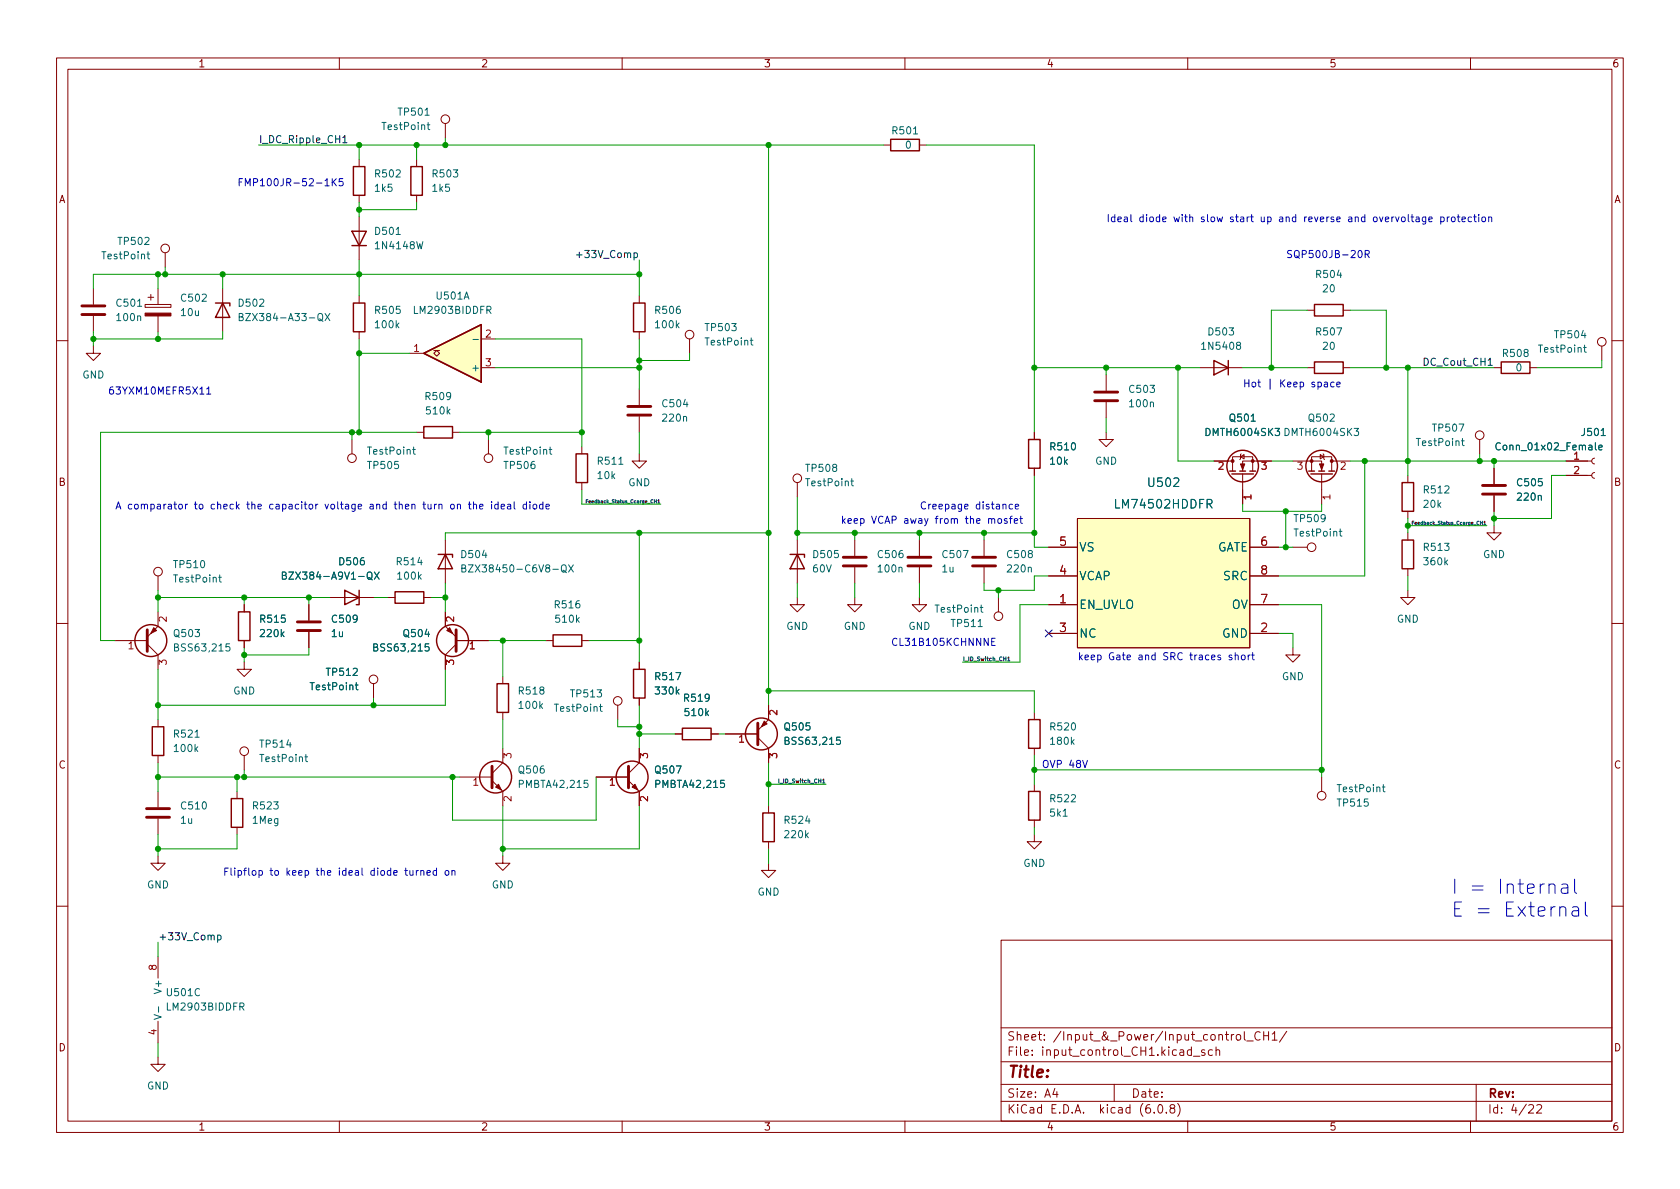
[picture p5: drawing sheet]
<svg xmlns="http://www.w3.org/2000/svg" width="297mm" height="210mm" viewBox="0 0 297 210" stroke-linecap="round" stroke-linejoin="round" font-family="sans-serif">
<g fill="none" stroke="#840000" stroke-width=".18">
<path d="M10 10.2h277v190.1h-277zM12 12.2h273v186.1h-273zM60 10.2v2M110 10.2v2M160 10.2v2M210 10.2v2M260 10.2v2M63.5 28.2v1.3M63.5 34.5v1.3M63.5 38.3v7.7M73.7 28.2v1.3M73.7 34.5v1.3"/>
<path d="M78.7 21.8v2.6M156.2 25.6h1.3M162.6 25.6h1.2M16.5 51v2.8M16.5 55.9v2.8M25.7 53.8h4.5v.6h-4.5zM26.2 52.6h1M26.7 52.1v1M27.9 51v2.8M27.9 55.9v2.8M29.2 44.7v2.5M39.4 51v7.7"/>
<path d="M63.5 52.3v1.3M63.5 58.7v1.2M85.1 59.9h2.5M113 52.3v1.3M113 58.7v1.2M121.9 59.9v2.6M231.1 54.9h1.3M237.5 54.9h1.3M10 60.2h2M16.5 61.2v1.3h1.3l-1.3 1.2-1.3-1.2h1.3M62.2 77.7v2.6M72.4 62.5h2.5"/>
<path d="M73.7 76.4h1.2M76.7 62h.5l-.5 .5 .5 .5 .5-.5-.5-.5h.5M80 76.4h1.3M85.1 65h2.5M86.4 77.7v2.6M102.9 79v1.3M113 68.8v2.8M113 73.7v2.7M182.9 76.4v1.3M195.6 76.4v1.3h1.2l-1.2 1.3-1.3-1.3h1.3M195.6 66.3v2.8M195.6 71.1v2.8"/>
<path d="M212.1 65h7.6M231.1 65h1.3M237.5 65h1.3M261.6 77.7v2.6M264.2 65h1.2M270.5 65h1.3M283.2 61.2v2.5M285 60.2h2M78.7 95.5v7.6M102.9 85.3v1.3M113 80.3v1.2h1.3l-1.3 1.3-1.2-1.3h1.2M141 85.3v2.6"/>
<path d="M141 95.5v7.6M151.1 95.5v2.8M162.6 95.5v2.8M174 95.5v2.8M182.9 82.8v1.3M185.4 96.8h5.1M190.5 91.7h30.5v22.8h-30.5zM214.6 81.5h3.3M217.9 83.3v-2.5h3.6v2.5M219.3 80.8l.7-.4v.7zM219.5 80.3l-.2 .1v.7l-.1 .2M219.7 83.8v5.3"/>
<path d="M221 96.8h5.1M224.8 81.5h-5.1v1.8M228.6 81.5h5.1v1.8M228.6 96.8h2.5M231.9 83.3v-2.5h3.6v2.5M233.4 80.4l.7 .4-.7 .3zM233.7 83.8v5.3M233.9 80.3l.2 .1v.7l.1 .2M235.5 81.5h3.3M248.9 84.1v1.2M248.9 90.4v1.3M248.9 94.2v1.3"/>
<path d="M264.2 93v1.2h1.2l-1.2 1.3-1.3-1.3h1.3M264.2 82.8v2.8M264.2 87.6v2.8M276.9 81.5h4.5M276.9 84.1h4.5M281.9 83.6l-.3 .1-.2 .4 .2 .3 .3 .2M281.9 81l-.3 .2-.2 .3 .2 .4 .3 .1M10 110.2h2M20.3 113.3h5.7M26 113.9l1.9 1.9v2.6M27.9 108.2v2.5l-1.9 1.9M27.9 101.8v2.6"/>
<path d="M43.2 117.1v1.3h1.2l-1.2 1.2-1.3-1.2h1.3M43.2 106.9v1.3M43.2 113.3v1.2M54.6 106.9v2.8M54.6 111.8v2.7M58.4 105.7h7.6M68.6 105.7h1.2M74.9 105.7h1.3M78.7 108.2v2.5l1.9 1.9M80.6 113.9l-1.9 1.9v2.6M80.6 113.3h5.8M88.9 119.6v1.3"/>
<path d="M96.5 113.3h1.3M102.9 113.3h1.2M113 117.1v1.3M141 105.7v1.2h1.2l-1.2 1.3-1.3-1.3h1.3M151.1 105.7v1.2h1.3l-1.3 1.3-1.2-1.3h1.2M151.1 100.3v2.8M162.6 105.7v1.2h1.2l-1.2 1.3-1.3-1.3h1.3M162.6 100.3v2.8M174 100.3v2.8M176.5 105.7v2.5M185.4 106.9h5.1M185.4 112h5.1"/>
<path d="M185.4 101.8h5.1M221 106.9h5.1M221 112h5.1M221 101.8h5.1M228.6 114.5v1.3h1.3l-1.3 1.3-1.3-1.3h1.3M248.9 104.4v1.3h1.3l-1.3 1.2-1.3-1.2h1.3M248.9 100.6v1.2M285 110.2h2M27.9 127.2v1.3M27.9 133.6v1.3M27.9 139.9v2.8M41.9 139.9v1.3"/>
<path d="M43.2 133.6v2.5M66 120.9v2.5M81.3 137.4h5.7M87 138l1.9 1.9v2.6M88.9 132.3v2.6l-1.9 1.9M88.9 126v1.2M105.4 137.4h5.7M109.2 124.7v2.5M111.1 138l1.9 1.9v2.6M113 123.4v1.3M113 132.3v2.6l-1.9 1.9M119.4 129.8h1.2"/>
<path d="M125.7 129.8h1.3M128.3 129.8h5.7M134 130.4l1.9 1.9v2.6M135.9 124.7v2.5l-1.9 2M182.9 126v1.2M182.9 132.3v1.3M182.9 138.7v1.2M233.7 137.4v2.5M27.9 151.4v1.2h1.3l-1.3 1.3-1.2-1.3h1.2M27.9 144.8v2.8M41.9 146.3v1.3M88.9 151.4v1.2h1.3l-1.3 1.3-1.3-1.3h1.3"/>
<path d="M135.9 152.6v1.3h1.3l-1.3 1.3-1.3-1.3h1.3M135.9 142.5v1.3M135.9 148.8v1.3M182.9 147.6v1.2h1.2l-1.2 1.3-1.3-1.3h1.3M182.9 145v1.3M10 160.2h2M27.9 169.2v3.8M177 166.3h108v32h-108zM285 160.2h2M27.9 186.9v1.3h1.3l-1.3 1.3-1.2-1.3h1.2M27.9 180.6v3.8M60 198.3v2"/>
<path d="M110 198.3v2M160 198.3v2M177 194.8h108M177 191.8h108M177 187.8h108M177 181.8h108M186.5 192.5l-.4 1h1M186.9 193v1M197 191.8v3M204.1 196.7v.1M204.9 195.4l.2-.1a.81 .81 0 0 1 .6 .7 .81 .81 0 0 1-.3 .8h-.2a.81 .81 0 0 1-.6-.6 .81 .81 0 0 1 .3-.8zM206.2 196.7v.1"/>
<path d="M207.1 196l-.2-.3v-.2l.2-.2 .5 .1 .1 .2-.1 .2-.6 .2-.1 .3v.4l.2 .1h.5l.1-.3-.1-.4-.2-.1M208.2 195.1a1.72 1.72 0 0 1 0 2.3M210 198.3v2M210.6 185.7l-.4-.1-.3 .3v.4l.2 .3h.5M210.6 185.1v1.5M211 186.8h1.1M213 185.7l-.4-.1-.2 .2 .1 .3 .5 .1v.4h-.6M214.4 185.7l-.5-.1-.3 .3v.4l.2 .3h.6M215 185.8l.2-.2 .4 .1v.9M215 185.1v1.5M218.6 183.1l.3-.2 .4 .2 .1 .5-.2 .3h-.3l-.3-.1zM220 182.4v1.3l.2 .2"/>
<path d="M220.4 184.1h1.2M222.8 182.6a.6 .6 0 0 0-.8 0 .6 .6 0 0 0-.1 .7 .56 .56 0 0 0 .3 .6 .56 .56 0 0 0 .6-.1M223.4 182.4v1.5M223.4 183.1h.9M224.3 182.4v1.5M224.9 182.9l.5-.5v1.5M224.9 183.9h.9M227.5 182.4l-1.3 1.9M260 198.3v2M261 191.8v6.5M270.3 195.5l.6-.2 .2 .2 .1 .3-1 1h1M271.7 195.5l.6-.2 .2 .2 .1 .3-.9 1h.9"/>
<circle cx="78.7" cy="21.1" r=".76"/>
<circle cx="29.2" cy="43.9" r=".76"/>
<circle cx="121.9" cy="59.2" r=".76"/>
<circle cx="261.6" cy="77" r=".76"/>
<circle cx="283.2" cy="60.4" r=".76"/>
<circle cx="62.2" cy="81" r=".76"/>
<circle cx="86.4" cy="81" r=".76"/>
<circle cx="141" cy="84.6" r=".76"/>
<circle cx="231.9" cy="96.8" r=".76"/>
<circle cx="27.9" cy="101.1" r=".76"/>
<circle cx="176.5" cy="109" r=".76"/>
<circle cx="43.2" cy="132.8" r=".76"/>
<circle cx="66" cy="120.1" r=".76"/>
<circle cx="109.2" cy="123.9" r=".76"/>
<circle cx="233.7" cy="140.7" r=".76"/>
</g>
<g fill="none" stroke="#840000" stroke-width=".25">
<path d="M62.5 29.5h2v5h-2zM72.6 29.5h2.1v5h-2.1zM157.5 24.6h5.1v2.1h-5.1zM38.1 53.6h2.5v.5M39.4 53.6l1.2 2.5h-2.5zM62.2 40.9h2.6l-1.3 2.5zM62.2 43.4h2.6M62.5 53.6h2v5.1h-2zM112 53.6h2v5.1h-2zM232.4 53.8h5.1v2.1h-5.1zM74.9 75.4h5.1v2.1h-5.1zM74.9 62.5l10.2-5.1v10.2z"/>
<path d="M181.9 77.7h2v5.1h-2zM214.6 63.7l2.6 1.3-2.6 1.3zM217.2 63.7v2.6M232.4 64h5.1v2h-5.1zM265.4 64h5.1v2h-5.1zM77.5 98h2.5v.5M78.7 98l1.3 2.6h-2.5zM101.9 80.3h2v5h-2zM139.7 98h2.5v.5M141 98l1.2 2.6h-2.5zM217.4 83.3h1M217.8 83.8h3.8"/>
<path d="M219.2 83.3h1M221 83.3h1M231.4 83.3h1M231.8 83.8h3.8M233.2 83.3h1M234.9 83.3h1.1M247.9 85.3h2v5.1h-2zM247.9 95.5h2v5.1h-2zM42.2 108.2h2v5.1h-2zM61 104.4l2.5 1.3-2.5 1.2zM63.5 104.4v2.5h-.5M69.8 104.6h5.1v2.1h-5.1z"/>
<path d="M97.8 112.3h5.1v2h-5.1zM112 118.4h2v5h-2zM26.9 128.5h2.1v5.1h-2.1zM87.9 120.9h2v5.1h-2zM120.6 128.8h5.1v2h-5.1zM181.9 139.9h2v5.1h-2zM181.9 127.2h2v5.1h-2zM40.9 141.2h2v5.1h-2zM134.9 143.8h2v5h-2z"/>
<circle cx="219.7" cy="82.4" r="2.79"/>
<circle cx="233.7" cy="82.4" r="2.79"/>
<circle cx="26.7" cy="113.3" r="2.82"/>
<circle cx="80" cy="113.3" r="2.82"/>
<circle cx="87.6" cy="137.4" r="2.82"/>
<circle cx="111.8" cy="137.4" r="2.82"/>
<circle cx="134.6" cy="129.8" r="2.82"/>
</g>
<g fill="none" stroke="#006464" stroke-width=".18">
<path d="M75.5 22.1h.5M75.7 21.7v1l.3 .2M26 44.9h.5M26.2 44.5v1.1l.3 .2M42.3 56h.5l.2-.2-.1-.2-.6-.2v1.3h.5l.2-.1v-.3l-.3-.3M57.5 55.4l.8 1.3M58.3 55.4l-.8 1.3M132.8 59.8v1l.3 .2M73 79.5h.4M73.1 79.1v1l.3 .2M83.6 60h1M97.1 79.5h.5"/>
<path d="M97.3 79.1v1l.3 .2M132.6 60.2h.5M258.4 78h.5M258.6 77.5v1.1l.3 .2M265.3 78.4a.6 .6 0 0 0-.9 .4 .6 .6 0 0 0 .6 .8l.3-.2M280 61.4h.5M280.2 61v1.1l.3 .2M282.7 79.1l.6-.1-.1-.2-.3-.1-.2 .2v.6h.5M100.5 99.9l.9 1.3M101.4 99.9l-.9 1.3M150.4 85.1h.5M150.6 84.6v1.1l.3 .2"/>
<path d="M236.8 94h.5M237 93.5v1.1l.3 .2M38.7 102.1h.4M38.8 101.7v1l.3 .2M49.9 101.8l.6-.1 .1-.2-.1-.2-.6-.1v1.2h.5l.2-.1v-.3l-.3-.2M66.2 101.2l.8 1.2M67 101.2l-.8 1.2M81.7 100.5l.5-.1 .1-.2v-.2l-.6-.1v1.3h.4l.2-.2 .1-.3-.3-.2M173.3 107.4h.5M173.5 107v1.1l.3 .2M53.9 133.8h.5M54.1 133.4v1.1l.3 .2"/>
<path d="M62.8 121.1h.5M63 120.7v1.1l.3 .2M106 124.9h.5M106.2 124.5v1.1l.3 .2M244.4 139.2h.5M244.6 138.7v1.1l.3 .2M27.2 179.4l1.3 .4-1.3 .5M28 178v1"/>
</g>
<g fill="none" stroke="#840000" stroke-width=".51">
<path d="M14.5 55.6h4M14.5 54.1h4M111 73.4h4.1M111 71.9h4.1M193.5 70.9h4.1M193.5 69.3h4.1M149.1 98.5h4.1M160.5 98.5h4.1M172 98.5h4M262.1 87.4h4.1M262.1 85.8h4.1M26 111.4v3.8"/>
<path d="M52.6 111.5h4M52.6 110h4M80.6 111.4v3.8M149.1 100.1h4.1M160.5 100.1h4.1M172 100.1h4M87 135.5v3.8M111.1 135.5v3.8M134 127.9v3.8M25.9 144.5h4.1M25.9 143h4.1"/>
</g>
<g fill="#840000" stroke="#840000" stroke-width=".18">
<path d="M219.3 82h.8l-.4 1.1z"/>
<path d="M79 111.5l.5-.5 .5 1z"/>
<path d="M233.3 82h.8l-.4 1.1z"/>
<path d="M135.1 127.5l.5 .5-1 .5z"/>
<path d="M25.7 55.4h4.5v.5h-4.5z"/>
<path d="M111.8 139.2l.5-.5 .5 1z"/>
<path d="M87.6 139.2l.5-.5 .5 1z"/>
<path d="M27.2 111l.5 .5-1 .5z"/>
<circle cx="221.5" cy="81.5" r=".25"/>
<circle cx="217.9" cy="81.5" r=".25"/>
<circle cx="231.9" cy="81.5" r=".25"/>
<circle cx="235.5" cy="81.5" r=".25"/>
</g>
<g fill="#ffffc2" stroke="#ffffc2" stroke-width=".18">
<path d="M190.5 91.7h30.5v22.8h-30.5z"/>
<path d="M74.9 62.5l10.2-5.1v10.2z"/>
</g>
<g fill="none" stroke="#0f0f0f" stroke-width=".18">
<path d="M60.6 24.3l.4-.3v1.2M60.6 25.2h.7M101.9 45.1h1M103.6 88.6h.2M103.9 88.4h-.3v.6M104.1 88.8l.3-.1v-.1h-.3l.1 .3h.2M116.3 88.5l.2-.1v.6M116.3 89h.3M249.7 92.5h.2M250 92.2h-.3v.6M250.2 92.6l.3-.1-.1-.1-.2 .1v.2h.2M262.4 92.3l.1-.1v.6"/>
<path d="M262.4 92.8h.3M178.2 116.4l.2-.2v.7M178.2 116.9h.4M137.7 137.8v.7M38.5 165.4h.3l.3 .2-.1 .5h-.5M38.5 165.4v1.2"/>
</g>
<g fill="none" stroke="#0000c2" stroke-width=".18">
<path d="M57.5 32l.3-.4v1.3M57.5 32.9h.7M58.7 31.6v1.3M58.9 32.1l.6 .8M59.5 31.6l-.8 .7M60.6 31.6h-.6l-.1 .6 .2-.1h.5l.1 .2-.1 .4-.2 .2-.5-.2M249.5 38.4h.5M249.7 37.9v1.1l.3 .2M250.4 38.4h.5v.8M250.9 38.7h-.4l-.2 .2 .2 .3 .4-.1M252.1 38.4v1l-.3 .2h-.3M252.1 38.4h-.4l-.2 .2 .1 .5h.5"/>
<path d="M252.6 38.8l.6-.1v-.3h-.4l-.2 .1 .1 .6h.5M254.7 38.4h.4l.2 .2-.1 .5h-.5M254.7 38.4v1.2M255.9 38.4v.8M256.3 38.4l-.4 .2M256.7 38.5l.2-.1 .3 .1 .1 .5-.1 .1-.3 .1-.2-.1zM257.6 38.4h.5M257.8 37.9v1.1l.3 .2M258.5 38.8l.6-.1-.1-.3h-.3l-.2 .1 .1 .6h.4M260.2 38.4h-.4l-.2 .2 .1 .5h.5M260.5 38.4h.5M260.7 37.9v1.1l.3 .2"/>
<path d="M261.5 37.9v.2M261.5 38.4v.8M262.1 38.5l.1-.1 .4 .1 .1 .5-.2 .1-.3 .1-.1-.1zM263.2 38.5l.2-.1h.3l.1 .8M263.2 38.4v.8M240.3 44.3h.1a.68 .68 0 0 1 .4 .6 .68 .68 0 0 1-.4 .7 .84 .84 0 0 1-.1-1.3zM241.4 45l.6-.1 .1-.2-.1-.3-.6-.1v1.3M241.7 45l.4 .6M36.5 68.8l.4-.4v1.3M36.5 69.7h.8M234.2 67.6h.5v.8M234.7 67.9h-.4l-.2 .2 .2 .3h.4"/>
<path d="M235.9 67.6h-.4l-.2 .2 .1 .6h.5M236.4 68l.6-.1-.1-.3h-.4l-.1 .2v.6h.5M80.9 89.3l.2-.1h.3v.8M80.9 89.2v.8M82.8 89.2h.5M83 88.7v1.1l.3 .2M83.7 89.3l.2-.1h.3l.1 .8M83.7 88.7v1.3M84.8 89.6l.6-.1-.1-.3h-.3l-.2 .1 .1 .6h.4M86.9 88.7v.2M86.9 89.2v.8M88.1 89.2h-.4l-.2 .2 .1 .5h.5"/>
<path d="M88.1 88.7v1.3M88.6 89.6l.6-.1v-.3h-.4l-.2 .1 .1 .6h.5M89.8 89.2h.4l.1 .8M90.3 89.5h-.4l-.2 .2 .2 .3 .4-.1M90.9 88.7v1.1l.2 .2M93.1 89.2h-.4l-.2 .2 .1 .5h.5M93.1 88.7v1.3M93.7 88.7v.2M93.7 89.2v.8M94.4 89.2h.3l.2 .2v.4l-.2 .2-.3-.1-.2-.1zM96 89.2h-.4l-.2 .2 .1 .5h.5M96 88.7v1.3"/>
<path d="M96.5 89.6l.6-.1v-.3h-.4l-.2 .1 .1 .6h.5M175.3 91.9l.2-.2 .3 .1 .1 .7M176.5 91.8l.3-.1 .3 .2v.4l-.3 .2h-.3l-.1-.2zM178.1 91.8l-.3-.1-.2 .2v.2l.5 .1v.3h-.5M178.5 91.7h.5M179 91.3l-.3 .2v1M179 89.2h-.3l-.3 .2 .1 .5h.5M179.3 92.1l.6-.1v-.2l-.4-.1-.2 .2 .1 .6h.5M179.5 89.6l.6-.1v-.3h-.4l-.2 .1 .1 .6h.5M180.3 91.7h.5M180.5 91.3v1.1l.3 .1M175.3 113.5h.5"/>
<path d="M175.9 112.9h-.6v1.2h.6M217.8 115.9l-.3-.1-.2 .2 .1 .2 .4 .1v.3h-.5M218.4 116l.2-.2 .3 .1v.8M218.4 115.4v1.3M219.6 115.9l.3-.1 .2 .3v.3l-.2 .3-.3-.1-.1-.2zM220.7 115.8v.9M221.1 115.8l-.4 .3M221.3 115.8h.5M221.5 115.4v1.1l.3 .2M191.4 134.5l.4 1.2 .5-1.2M71.6 153.9h.4M71.7 153.5v1.1l.3 .2"/>
<path d="M72.5 153.9v.8l.3 .1 .2-.1M73 153.9v.9M73.6 153.9v.9M74 153.9l-.4 .3M74.4 154.1l.2-.2 .3 .1v.8M74.4 153.9v.9M75.5 154.4l.6-.2-.1-.2-.3-.1-.2 .2 .1 .6h.4M77.2 154l-.4-.1-.2 .3 .1 .5h.5M77.2 153.5v1.3M78.8 154l.3-.1 .3 .3v.3l-.3 .3-.3-.1-.1-.2zM79.9 154.1l.2-.2 .3 .1v.8M79.9 153.9v.9"/>
<path d="M273.9 156.5a.62 .62 0 0 1 1 .2v1.3M276.1 156.4l.3-.1 .7 .1 .1 .3v1.3M277.2 156.9l-.8 .1a.49 .49 0 0 0-.4 .5 .49 .49 0 0 0 .4 .5l.8-.1M278.4 155.5v2.1l.4 .4M280.3 159.5v2.1l.4 .4M275.8 160.6a.62 .62 0 0 1 1.1 .1v1.3M278 160.5l.3-.2 .7 .2 .1 .2v1.3M279.1 160.9l-.8 .1a.49 .49 0 0 0-.4 .5 .49 .49 0 0 0 .4 .5l.8-.1"/>
</g>
<g fill="none" stroke="#009600" stroke-width=".18">
<path d="M45.7 25.6h110.5M63.5 25.6v2.6M63.5 35.8v2.5M73.7 25.6v2.6M73.7 35.8v1.3h-10.2M78.7 24.4v1.2M135.9 25.6v99.1M163.8 25.6h19.1v50.8M16.5 58.7v2.5M27.9 48.5v2.5M27.9 58.7v1.2M29.2 47.2v1.3"/>
<path d="M39.4 58.7v1.2h-22.9M39.4 48.5v2.5M63.5 46v6.3M63.5 59.9v16.5M87.6 59.9h15.3v19.1M113 48.5h-96.5v2.5M113 46v6.3M113 59.9v8.9M231.1 54.9h-6.3v10.1M238.8 54.9h6.3v10.1M62.2 76.4v1.3M63.5 62.5h8.9"/>
<path d="M73.7 76.4h-55.9v36.9h2.5M81.3 76.4h21.6M86.4 76.4v1.3M87.6 65h25.4M113 76.4v3.9M121.9 62.5v1.2h-8.9M182.9 65h29.2M195.6 65v1.3M195.6 73.9v2.5M208.3 65v16.5h6.3M219.7 65h11.4M238.8 65h25.4"/>
<path d="M248.9 65v19.1M283.2 63.7v1.3h-11.4M102.9 86.6v2.5h13.9M113 94.2v22.9M135.9 94.2h-57.2v1.3M141 87.9v7.6M141 94.2h41.9M151.1 94.2v1.3M162.6 94.2v1.3M174 94.2v1.3M182.9 84.1v12.7h2.5M219.7 89.1v1.3h14v-1.3"/>
<path d="M224.8 81.5h3.8M226.1 96.8h2.5M227.3 90.4v6.4M238.8 81.5h38.1M241.3 81.5v20.3h-15.2M248.9 91.7v2.5M248.9 93h14M261.6 80.3v1.2M264.2 81.5v1.3M264.2 90.4v2.6M276.9 84.1h-2.6v7.6h-10.1M27.9 104.4v3.8"/>
<path d="M27.9 118.4v8.8M27.9 105.7h30.5M43.2 105.7v1.2M43.2 114.5v2.6M54.6 114.5v1.3h-11.4M54.6 105.7v1.2M66 105.7h2.6M76.2 105.7h2.5M78.7 103.1v5.1M78.7 118.4v6.3h-50.8M86.4 113.3h10.1M88.9 113.3v6.3"/>
<path d="M104.1 113.3h8.9M141 103.1v2.6M151.1 103.1v2.6M162.6 103.1v2.6M176.5 104.4v1.3M185.4 101.8h-2.5v2.6h-8.9v-1.3M185.4 106.9h-5.1v10.2h-10.1M226.1 106.9h7.6v30.5M226.1 112h2.5v2.5M248.9 101.8v2.6M27.9 134.9v5M27.9 137.4h53.4"/>
<path d="M41.9 137.4v2.5M43.2 136.1v1.3M66 123.4v1.3M80 137.4v7.6h25.4v-7.6M88.9 127.2v5.1M109.2 127.2v1.3h3.8M113 129.8h6.4M113 124.7v7.6M127 129.8h1.3M135.9 134.9v7.6M135.9 122.2h47v3.8M135.9 138.7h10.1"/>
<path d="M182.9 133.6v5.1M182.9 136.1h50.8M27.9 147.6v3.8M41.9 147.6v2.5h-14M88.9 142.5v8.9M113 142.5v7.6h-24.1M135.9 150.1v2.5M182.9 146.3v1.3M27.9 166.6v2.6M27.9 184.4v2.5"/>
</g>
<path d="M184.8 111.4l1.2 1.2M186 111.4l-1.2 1.2" fill="none" stroke="#000084" stroke-width=".18"/>
<g fill="#009600" stroke="#009600" stroke-width=".18">
<circle cx="135.9" cy="25.6" r=".46"/>
<circle cx="113" cy="48.5" r=".46"/>
<circle cx="162.6" cy="94.2" r=".46"/>
<circle cx="174" cy="94.2" r=".46"/>
<circle cx="182.9" cy="94.2" r=".46"/>
<circle cx="208.3" cy="65" r=".46"/>
<circle cx="195.6" cy="65" r=".46"/>
<circle cx="113" cy="63.7" r=".46"/>
<circle cx="113" cy="65" r=".46"/>
<circle cx="182.9" cy="65" r=".46"/>
<circle cx="227.3" cy="90.4" r=".46"/>
<circle cx="182.9" cy="136.1" r=".46"/>
<circle cx="227.3" cy="96.8" r=".46"/>
<circle cx="233.7" cy="136.1" r=".46"/>
<circle cx="264.2" cy="81.5" r=".46"/>
<circle cx="261.6" cy="81.5" r=".46"/>
<circle cx="248.9" cy="93" r=".46"/>
<circle cx="241.3" cy="81.5" r=".46"/>
<circle cx="264.2" cy="91.7" r=".46"/>
<circle cx="135.9" cy="94.2" r=".46"/>
<circle cx="135.9" cy="122.2" r=".46"/>
<circle cx="176.5" cy="104.4" r=".46"/>
<circle cx="135.9" cy="138.7" r=".46"/>
<circle cx="141" cy="94.2" r=".46"/>
<circle cx="151.1" cy="94.2" r=".46"/>
<circle cx="248.9" cy="65" r=".46"/>
<circle cx="248.9" cy="81.5" r=".46"/>
<circle cx="245.1" cy="65" r=".46"/>
<circle cx="224.8" cy="65" r=".46"/>
<circle cx="27.9" cy="59.9" r=".46"/>
<circle cx="27.9" cy="48.5" r=".46"/>
<circle cx="29.2" cy="48.5" r=".46"/>
<circle cx="39.4" cy="48.5" r=".46"/>
<circle cx="16.5" cy="59.9" r=".46"/>
<circle cx="113" cy="94.2" r=".46"/>
<circle cx="113" cy="113.3" r=".46"/>
<circle cx="113" cy="128.5" r=".46"/>
<circle cx="88.9" cy="150.1" r=".46"/>
<circle cx="88.9" cy="113.3" r=".46"/>
<circle cx="102.9" cy="76.4" r=".46"/>
<circle cx="86.4" cy="76.4" r=".46"/>
<circle cx="113" cy="129.8" r=".46"/>
<circle cx="27.9" cy="124.7" r=".46"/>
<circle cx="27.9" cy="105.7" r=".46"/>
<circle cx="66" cy="124.7" r=".46"/>
<circle cx="43.2" cy="105.7" r=".46"/>
<circle cx="43.2" cy="115.8" r=".46"/>
<circle cx="43.2" cy="137.4" r=".46"/>
<circle cx="63.5" cy="48.5" r=".46"/>
<circle cx="63.5" cy="37.1" r=".46"/>
<circle cx="78.7" cy="25.6" r=".46"/>
<circle cx="73.7" cy="25.6" r=".46"/>
<circle cx="63.5" cy="25.6" r=".46"/>
<circle cx="27.9" cy="137.4" r=".46"/>
<circle cx="41.9" cy="137.4" r=".46"/>
<circle cx="27.9" cy="150.1" r=".46"/>
<circle cx="80" cy="137.4" r=".46"/>
<circle cx="78.7" cy="105.7" r=".46"/>
<circle cx="63.5" cy="76.4" r=".46"/>
<circle cx="62.2" cy="76.4" r=".46"/>
<circle cx="54.6" cy="105.7" r=".46"/>
<circle cx="63.5" cy="62.5" r=".46"/>
</g>
<g font-size="3.5" fill="#0000c2">
<text x="256.5" y="158.1">I = Internal</text>
<text x="256.5" y="162.1">E = External</text>
</g>
<text font-size="2.8" fill="#840000" x="178" y="190.6">Title:</text>
<g font-size="2.1" fill="#006464">
<text x="197.5" y="89.9">LM74502HDDFR</text>
<text x="203.2" y="86.1">U502</text>
<text x="190.8" y="97.5">VS</text>
<text x="214.9" y="97.5">GATE</text>
<text x="190.8" y="107.7">EN_UVLO</text>
<text x="190.8" y="102.6">VCAP</text>
<text x="216.3" y="102.6">SRC</text>
<text x="217.7" y="107.7">OV</text>
<text x="190.8" y="112.8">NC</text>
<text x="216.1" y="112.8">GND</text>
</g>
<g font-size="2.1" fill="#a90000">
<text x="187.4" y="101.6">4</text>
<text x="187.4" y="96.5">5</text>
<text x="222.9" y="96.5">6</text>
<text x="222.9" y="101.6">8</text>
<text x="187.4" y="106.7">1</text>
<text x="222.9" y="106.7">7</text>
<text x="187.4" y="111.8">3</text>
<text x="222.9" y="111.8">2</text>
</g>
<g font-size="2.1" fill="#840000">
<text x="178" y="184">Sheet: /Input_&amp;_Power/Input_control_CH1/</text>
<text x="178" y="186.7">File: input_control_CH1.kicad_sch</text>
<text x="178" y="196.9">KiCad E.D.A. kicad (6.0.8)</text>
<text x="178" y="194.1">Size: A4</text>
<text x="200" y="194.1">Date:</text>
<text x="263" y="194.1">Rev:</text>
<text x="263" y="196.9">Id: 4/22</text>
</g>
<g font-size="1.8" fill="#840000">
<text x="35" y="11.9">1</text>
<text x="85" y="11.9">2</text>
<text x="135" y="11.9">3</text>
<text x="185" y="11.9">4</text>
<text x="235" y="11.9">5</text>
<text x="285" y="11.9">6</text>
<text x="10.3" y="35.9">A</text>
<text x="285.3" y="35.9">A</text>
<text x="10.3" y="85.9">B</text>
<text x="285.3" y="85.9">B</text>
<text x="10.3" y="135.9">C</text>
<text x="285.3" y="135.9">C</text>
<text x="10.3" y="185.9">D</text>
<text x="285.3" y="185.9">D</text>
<text x="35" y="199.9">1</text>
<text x="85" y="199.9">2</text>
<text x="135" y="199.9">3</text>
<text x="185" y="199.9">4</text>
<text x="235" y="199.9">5</text>
<text x="285" y="199.9">6</text>
</g>
<g font-size="1.8" fill="#006464">
<text x="67.7" y="23">TestPoint</text>
<text x="70.6" y="20.4">TP501</text>
<text x="157.9" y="23.7">R501</text>
<text x="160.1" y="26.3">0</text>
<text x="66.4" y="33.9">1k5</text>
<text x="66.5" y="31.4">R502</text>
<text x="76.5" y="33.9">1k5</text>
<text x="76.6" y="31.4">R503</text>
<text x="66.5" y="41.5">D501</text>
<text x="18.2" y="45.8">TestPoint</text>
<text x="21.1" y="43.3">TP502</text>
<text x="66.6" y="44.1">1N4148W</text>
<text x="32.2" y="53.3">C502</text>
<text x="77.3" y="53">U501A</text>
<text x="232.8" y="49.1">R504</text>
<text x="234" y="51.7">20</text>
<text x="20.7" y="54.2">C501</text>
<text x="20.8" y="56.8">100n</text>
<text x="32.1" y="55.9">10u</text>
<text x="42.3" y="54.2">D502</text>
<text x="43.5" y="56.8">BZX384-A33-QX</text>
<text x="66.5" y="55.5">R505</text>
<text x="66.5" y="58">100k</text>
<text x="73.4" y="55.5">LM2903BIDDFR</text>
<text x="116" y="55.5">R506</text>
<text x="116" y="58">100k</text>
<text x="124.9" y="58.5">TP503</text>
<text x="213.8" y="59.3">D503</text>
<text x="232.8" y="59.3">R507</text>
<text x="275.1" y="59.8">TP504</text>
<text x="83.9" y="65.7">+</text>
<text x="124.9" y="61.1">TestPoint</text>
<text x="212.8" y="61.8">1N5408</text>
<text x="234" y="61.8">20</text>
<text x="265.9" y="63.1">R508</text>
<text x="268.1" y="65.7">0</text>
<text x="272.2" y="62.4">TestPoint</text>
<text x="14.5" y="66.9">GND</text>
<text x="75.4" y="70.7">R509</text>
<text x="199.8" y="69.5">C503</text>
<text x="75.5" y="73.3">510k</text>
<text x="117.3" y="72">C504</text>
<text x="117.3" y="74.5">220n</text>
<text x="199.8" y="72">100n</text>
<text x="213.5" y="77.1">DMTH6004SK3</text>
<text x="217.5" y="74.5">Q501</text>
<text x="227.4" y="77.1">DMTH6004SK3</text>
<text x="231.5" y="74.5">Q502</text>
<text x="253.5" y="76.3">TP507</text>
<text x="279.8" y="77.1">J501</text>
<text x="65.2" y="80.4">TestPoint</text>
<text x="65.2" y="82.9">TP505</text>
<text x="89.3" y="80.4">TestPoint</text>
<text x="89.3" y="82.9">TP506</text>
<text x="105.8" y="82.2">R511</text>
<text x="142.6" y="83.4">TP508</text>
<text x="185.7" y="82.2">10k</text>
<text x="185.8" y="79.6">R510</text>
<text x="193.6" y="82.2">GND</text>
<text x="250.6" y="78.9">TestPoint</text>
<text x="265.1" y="79.6">Conn_01x02_Female</text>
<text x="105.7" y="84.7">10k</text>
<text x="111.1" y="86">GND</text>
<text x="142.6" y="86">TestPoint</text>
<text x="251.8" y="89.8">20k</text>
<text x="251.9" y="87.2">R512</text>
<text x="268.4" y="86">C505</text>
<text x="268.4" y="88.5">220n</text>
<text x="229" y="94.9">TestPoint</text>
<text x="229" y="92.3">TP509</text>
<text x="30.9" y="100.5">TP510</text>
<text x="60.1" y="99.9">D506</text>
<text x="70.3" y="99.9">R514</text>
<text x="81.7" y="98.7">D504</text>
<text x="83.2" y="101.2">BZX38450-C6V8-QX</text>
<text x="143.8" y="101.2">60V</text>
<text x="143.9" y="98.7">D505</text>
<text x="155.4" y="98.7">C506</text>
<text x="155.4" y="101.2">100n</text>
<text x="166.6" y="101.2">1u</text>
<text x="166.8" y="98.7">C507</text>
<text x="178.2" y="98.7">C508</text>
<text x="178.3" y="101.2">220n</text>
<text x="251.9" y="97.4">R513</text>
<text x="251.9" y="99.9">360k</text>
<text x="262.2" y="98.7">GND</text>
<text x="30.9" y="103">TestPoint</text>
<text x="51.1" y="102.5">BZX384-A9V1-QX</text>
<text x="70.4" y="102.5">100k</text>
<text x="98.2" y="107.6">R516</text>
<text x="30.9" y="112.6">Q503</text>
<text x="46.1" y="110.1">R515</text>
<text x="46.2" y="112.6">220k</text>
<text x="58.6" y="112.6">1u</text>
<text x="58.8" y="110.1">C509</text>
<text x="71.5" y="112.6">Q504</text>
<text x="98.4" y="110.1">510k</text>
<text x="139" y="111.4">GND</text>
<text x="149.2" y="111.4">GND</text>
<text x="160.6" y="111.4">GND</text>
<text x="165.5" y="108.3">TestPoint</text>
<text x="168.4" y="110.9">TP511</text>
<text x="247" y="110.1">GND</text>
<text x="31.2" y="115.2">BSS63,215</text>
<text x="57.9" y="119.5">TP512</text>
<text x="66.4" y="115.2">BSS63,215</text>
<text x="41.2" y="122.8">GND</text>
<text x="55" y="122">TestPoint</text>
<text x="91.9" y="122.8">R518</text>
<text x="91.9" y="125.3">100k</text>
<text x="98.2" y="125.9">TestPoint</text>
<text x="101.1" y="123.3">TP513</text>
<text x="116" y="120.3">R517</text>
<text x="116" y="122.8">330k</text>
<text x="121.1" y="124.1">R519</text>
<text x="226.6" y="120.3">GND</text>
<text x="30.9" y="130.4">R521</text>
<text x="121.2" y="126.6">510k</text>
<text x="138.8" y="129.2">Q505</text>
<text x="139.2" y="131.7">BSS63,215</text>
<text x="185.8" y="129.2">R520</text>
<text x="185.9" y="131.7">180k</text>
<text x="30.9" y="133">100k</text>
<text x="46.1" y="134.7">TestPoint</text>
<text x="46.1" y="132.2">TP514</text>
<text x="91.8" y="136.8">Q506</text>
<text x="116" y="136.8">Q507</text>
<text x="32.2" y="143.1">C510</text>
<text x="44.9" y="143.1">R523</text>
<text x="92" y="139.3">PMBTA42,215</text>
<text x="116.2" y="139.3">PMBTA42,215</text>
<text x="185.8" y="141.9">R522</text>
<text x="236.6" y="140.1">TestPoint</text>
<text x="236.6" y="142.6">TP515</text>
<text x="32" y="145.7">1u</text>
<text x="44.7" y="145.7">1Meg</text>
<text x="138.8" y="145.7">R524</text>
<text x="138.9" y="148.2">220k</text>
<text x="185.7" y="144.4">5k1</text>
<text x="180.9" y="153.3">GND</text>
<text x="26" y="157.1">GND</text>
<text x="86.9" y="157.1">GND</text>
<text x="133.9" y="158.4">GND</text>
<text x="28.6" y="175.3" transform="rotate(-90 28.6 175.3)">V+</text>
<text x="29.7" y="176.1">U501C</text>
<text x="29.8" y="178.7">LM2903BIDDFR</text>
<text x="26" y="192.7">GND</text>
</g>
<g font-size="1.8" fill="#0f0f0f">
<text x="45.7" y="25.3">I_DC_Ripple_CH1</text>
<text x="102.9" y="45.6">+33V_Comp</text>
<text x="252.1" y="64.7">DC_Cout_CH1</text>
<text x="27.9" y="166.3">+33V_Comp</text>
</g>
<g font-size="1.8" fill="#0000c2">
<text x="41.9" y="32.9">FMP100JR-52-1K5</text>
<text x="195.6" y="39.3">Ideal diode with slow start up and reverse and overvoltage protection</text>
<text x="227.3" y="45.6">SQP500JB-20R</text>
<text x="19" y="69.7">63YXM10MEFR5X11</text>
<text x="219.7" y="68.5">Hot | Keep space</text>
<text x="20.3" y="90.1">A comparator to check the capacitor voltage and then turn on the ideal diode</text>
<text x="148.6" y="92.6">keep VCAP away from the mosfet</text>
<text x="162.6" y="90.1">Creepage distance</text>
<text x="157.5" y="114.2">CL31B105KCHNNNE</text>
<text x="190.5" y="116.7">keep Gate and SRC traces short</text>
<text x="184.1" y="135.8">OVP 48V</text>
<text x="39.4" y="154.8">Flipflop to keep the ideal diode turned on</text>
</g>
<g font-size="1.8" fill="#a90000">
<text x="85.9" y="59.7">2</text>
<text x="73.2" y="62.2">1</text>
<text x="85.9" y="64.8">3</text>
<text x="215.4" y="83.1">2</text>
<text x="223" y="83.1">3</text>
<text x="229.4" y="83.1">3</text>
<text x="237" y="83.1">2</text>
<text x="278.3" y="81.3">1</text>
<text x="278.3" y="83.8">2</text>
<text x="221.2" y="88.4" transform="rotate(-90 221.2 88.4)">1</text>
<text x="235.2" y="88.4" transform="rotate(-90 235.2 88.4)">1</text>
<text x="29.5" y="110" transform="rotate(-90 29.5 110)">2</text>
<text x="80.3" y="110" transform="rotate(-90 80.3 110)">2</text>
<text x="22.7" y="114.8">1</text>
<text x="29.5" y="117.6" transform="rotate(-90 29.5 117.6)">3</text>
<text x="80.3" y="117.6" transform="rotate(-90 80.3 117.6)">3</text>
<text x="83" y="114.8">1</text>
<text x="130.6" y="131.3">1</text>
<text x="137.4" y="126.5" transform="rotate(-90 137.4 126.5)">2</text>
<text x="90.4" y="134.1" transform="rotate(-90 90.4 134.1)">3</text>
<text x="114.6" y="134.1" transform="rotate(-90 114.6 134.1)">3</text>
<text x="137.4" y="134.1" transform="rotate(-90 137.4 134.1)">3</text>
<text x="83.6" y="138.9">1</text>
<text x="90.4" y="141.7" transform="rotate(-90 90.4 141.7)">2</text>
<text x="107.8" y="138.9">1</text>
<text x="114.6" y="141.7" transform="rotate(-90 114.6 141.7)">2</text>
<text x="27.7" y="171.6" transform="rotate(-90 27.7 171.6)">8</text>
<text x="27.7" y="183" transform="rotate(-90 27.7 183)">4</text>
</g>
<g font-size="1" fill="#0f0f0f">
<text x="170.2" y="116.9">I_ID_Switch_CH1</text>
<text x="138.1" y="138.5">I_ID_Switch_CH1</text>
</g>
<g font-size=".8" fill="#0f0f0f">
<text x="104.5" y="89">Feedback_Status_Ccarge_CH1</text>
<text x="250.6" y="92.8">Feedback_Status_Ccarge_CH1</text>
</g>
</svg>
